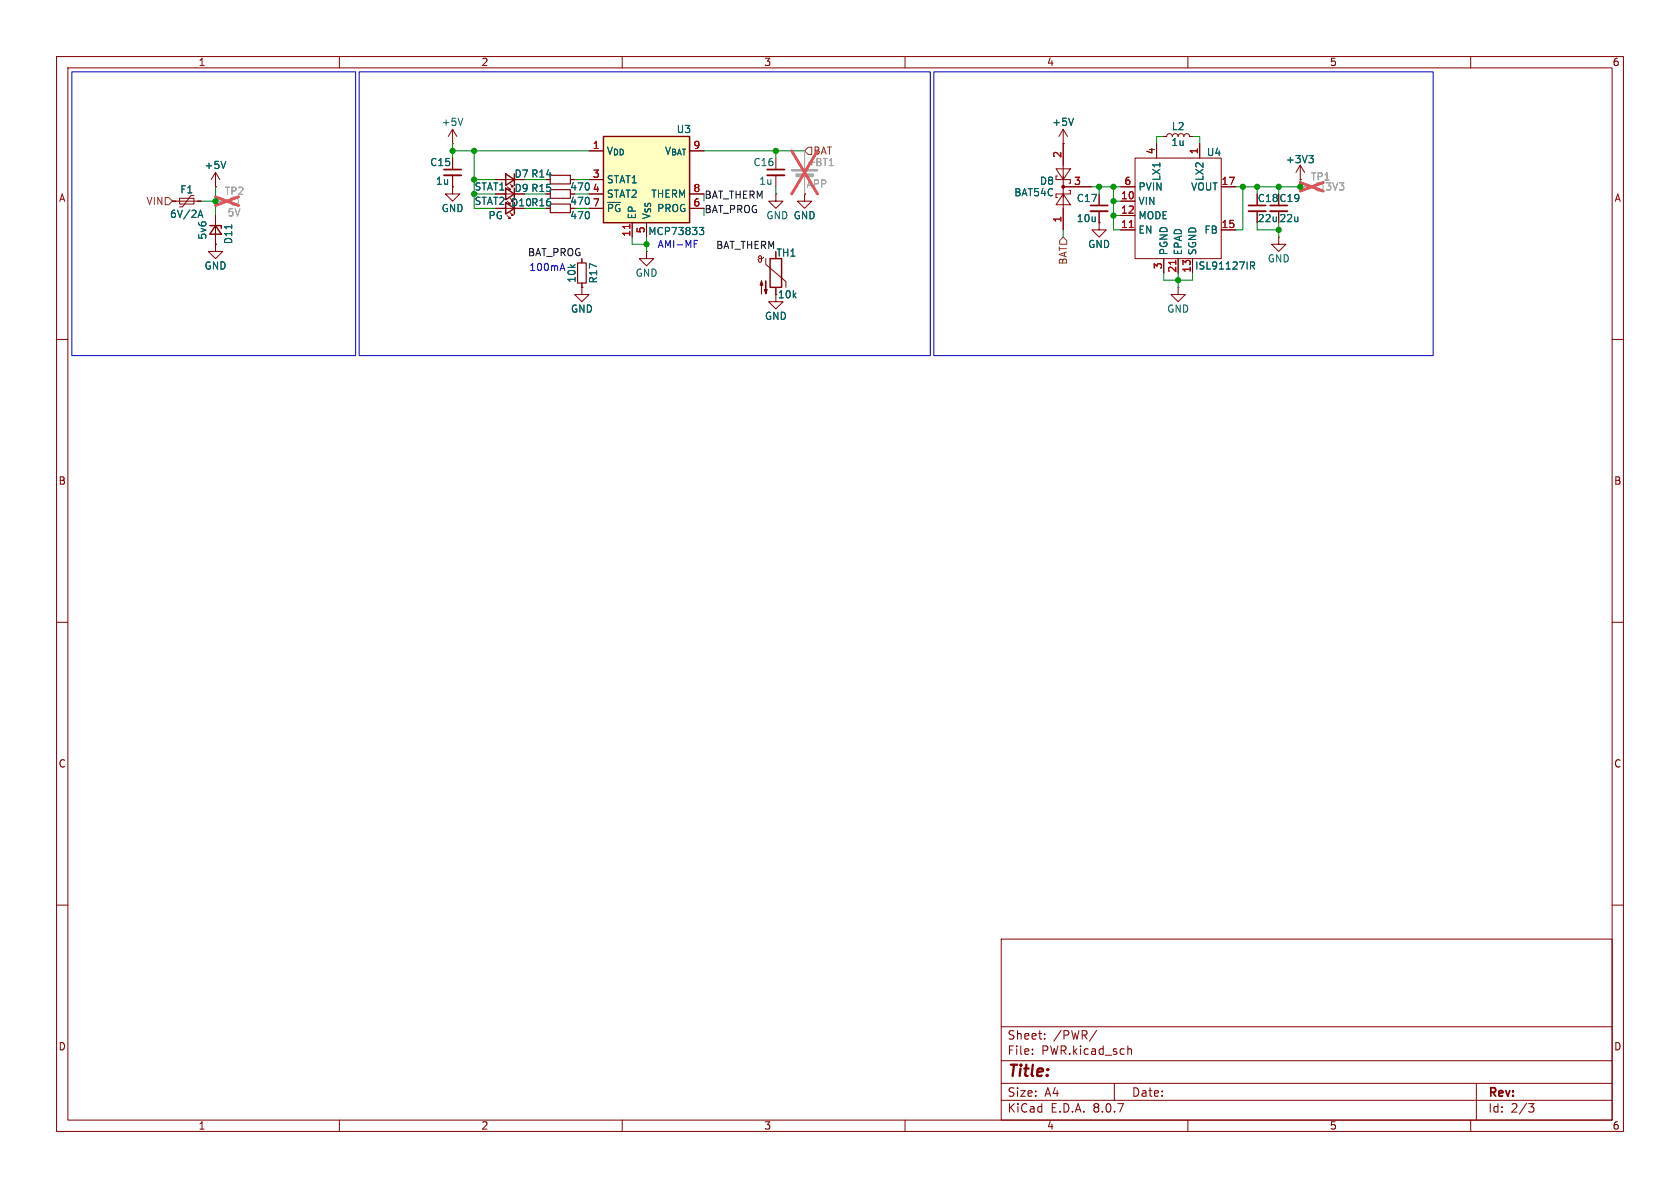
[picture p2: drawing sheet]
<svg xmlns="http://www.w3.org/2000/svg" width="297mm" height="210mm" viewBox="0 0 297 210" stroke-linecap="round" stroke-linejoin="round" font-family="sans-serif">
<g fill="none" stroke="#840000" stroke-width=".18">
<path d="M10 10h277v190h-277zM12 12h273v186h-273zM60 10v2M110 10v2M160 10v2M210 10v2M260 10v2M38.1 33h.1M38.1 30.5v2.5M38.1 38.1v5.1M38.1 30.5l-.8 1.3M38.1 30.5l.8 1.3"/>
<path d="M87.6 31.8h3.3M89.2 36.8h1.7M89.2 34.3h1.7M89.7 33l.5 .5h-.3h.3v-.2M89.7 38.1l.5 .5h-.3h.3v-.2M89.7 35.6l.5 .5h-.3h.3v-.3M90.2 32.5l.5 .5h-.3h.3v-.2M90.2 37.6l.5 .5h-.3h.3v-.3M137.2 27.9v2.1M137.2 31v2M142.2 34.3v1.3h1.3l-1.3 1.2-1.2-1.2h1.2M142.2 34.3h.1"/>
<path d="M186.7 29.8h2.5l-1.2 2zM186.9 31.1h-.2v.7h2.5v.6h-.2M188 34.3l1.2 1.9h-2.5zM188 25.4h.1M188 33h5M188 22.9v17.7M188 22.9l-.8 1.2M188 22.9l.7 1.2M189 33.7h.2v.6h-2.5v.6h.2M194.3 39.4v1.2h1.3l-1.3 1.3-1.3-1.3h1.3M194.3 39.4h.1M194.3 34.3v2"/>
<path d="M194.3 37.3v2.1M198.1 35.6h2.6M198.1 38.1h2.6M198.1 33h2.6M200.7 27.9h15.2v17.8h-15.2zM204.5 25.4v2.5M205.7 24.1h.5l.2-.3 .4-.2 .3 .2 .2 .3 .1-.3 .4-.2 .3 .2 .2 .3 .1-.3 .4-.2 .3 .2 .2 .3 .1-.3 .4-.2 .4 .2 .1 .3h.5M212.1 25.4v2.5M215.9 33h2.5M222.2 37.3v2.1M226.1 37.3v2.1M229.9 31.8h.1"/>
<path d="M229.9 29.2l-.8 1.3M229.9 29.2v2.6M229.9 29.2l.7 1.3M102.9 50.8v1.3h1.2l-1.2 1.2-1.3-1.2h1.3M102.9 50.8h.1M134.4 45.7l-.3-.2 .2-.3 .3 .2v.7l-.1 .2h-.3l-.2-.5M135 45.5l-.3 .2h-.3M135.4 45.7v1l3.5 3.1v1M137.2 50.8v1.3M198.1 40.6h2.6M205.7 45.7v2.6M208.3 50.8v1.3h1.2l-1.2 1.2-1.3-1.2h1.3"/>
<path d="M208.3 50.8h.1M208.3 45.7v2.6M210.8 45.7v2.6M215.9 40.6h2.5M226.1 41.9v1.3h1.2l-1.2 1.3-1.3-1.3h1.3M226.1 41.9h.1M10 60h2M285 60h2M10 110h2M285 110h2M10 160h2M177 166h108v32h-108z"/>
<path d="M285 160h2M60 198v2M110 198v2M160 198v2M177 194.5h108M177 191.5h108M177 187.5h108M177 181.5h108M182.5 186.3v.1M182.5 185.5v.1M184.7 183.6v.1M184.7 182.8v.1"/>
<path d="M193.9 182.1l-1.3 2M197 191.5v3M199.4 185.5l.2-.1 .4 .1v.9M210 198v2M260 198v2M261 191.5v6.5M270.2 195.1h1l-.5 .6 .4 .1 .1 .5-.3 .3h-.4"/>
</g>
<path d="M37.1 39.9h2v.5M38.1 39.9l1 1.5h-2zM89.4 30.7l1.5 1.1-1.5 1zM89.4 35.8l1.5 1-1.5 1zM89.4 33.3l1.5 1-1.5 1zM90.9 30.7v2.1M90.9 33.3v2M90.9 35.8v2M136.1 45.7h2.1v5.1h-2.1z" fill="none" stroke="#840000" stroke-width=".25"/>
<path d="M39.9 28.5l-.4 1.3M41 39.7v.7M189.8 20.9l-.4 1.3M231.4 27.5h.8l-.5 .5M231.9 28l.3 .2v.3l-.3 .3M221.1 47l.6-.1 .1-.2-.1-.3-.6-.1v1.3M221.4 47l.4 .6" fill="none" stroke="#006464" stroke-width=".18"/>
<path d="M135.6 31h3.1M192.8 37.3h3M220.7 37.3h3.1M224.5 37.3h3.1" fill="none" stroke="#840000" stroke-width=".33"/>
<path d="M135.6 30h3.1M192.8 36.3h3M220.7 36.3h3.1M224.5 36.3h3.1" fill="none" stroke="#840000" stroke-width=".3"/>
<g fill="#a1a1a1" stroke="#a1a1a1" stroke-width=".18">
<path d="M140 30h4.5v.2h-4.5z"/>
<path d="M140.7 30.7h3.1v.5h-3.1z"/>
</g>
<g fill="none" stroke="#a1a1a1" stroke-width=".18">
<path d="M142.2 26.7v3.3M142.2 31v3.3M229.9 33h2.5"/>
<circle cx="233.2" cy="33" r=".76"/>
</g>
<path d="M143 28.7h1M143.5 28.2v1" fill="none" stroke="#a1a1a1" stroke-width=".25"/>
<path d="M140 26.7l4.5 7.6M144.5 26.7l-4.5 7.6M229.9 32.3l4 1.5M233.9 32.3l-4 1.5" fill="none" stroke="#e65255" stroke-width=".46"/>
<g fill="#840000" stroke="#840000" stroke-width=".18">
<path d="M134.6 49.7l.3 .7h-.5l.2-.7v2.2z"/>
<path d="M135.4 49.7v2.2l-.3-.7h.5l-.2 .7z"/>
<circle cx="188" cy="33" r=".25"/>
</g>
<path d="M199.6 40.2h.8M207.9 46v.7" fill="none" stroke="#a90000" stroke-width=".18"/>
<path d="M106.7 24.1h15.2v15.3h-15.2z" fill="#ffffc2"/>
<path d="M106.7 24.1h15.2v15.3h-15.2z" fill="none" stroke="#840000" stroke-width=".25"/>
<g fill="none" stroke="#840000" stroke-width=".18">
<path d="M30.5 35.6h5.1M31.7 35.1h2.6v1h-2.6zM34.3 34.5h-.5l-1.5 2.1h-.6M38.1 33h.1M38.1 38.1v1.8M80 33v1.3h1.3l-1.3 1.3-1.3-1.3h1.3M80 33h.1M80 25.4h.1M80 22.9v2.5M80 27.9v2.1M80 31v2M80 22.9l-.8 1.2"/>
<path d="M80 22.9l.8 1.2M87.6 31.8h1.8M100.8 31.8h.8M104.1 26.7h2.6M104.1 31.8h2.6M104.1 34.3h2.6M104.1 36.8h2.6M111.8 39.4v2.5M114.3 39.4v2.5M121.9 34.3h2.6M121.9 36.8h2.6M137.2 34.3v1.3h1.2l-1.2 1.2-1.3-1.2h1.3"/>
<path d="M137.2 34.3h.1M142.2 34.3h.1M188 25.4h.1M188 33h5M188 25.4v3.8M188 36.8v3.8M194.3 39.4h.1M194.3 34.3v2M194.3 37.3v2.1M198.1 35.6h2.6M198.1 38.1h2.6M198.1 33h2.6"/>
<path d="M204.5 25.4v2.5M205.7 24.1h.5M210.3 24.1h.5M212.1 25.4v2.5M215.9 33h2.5M222.2 37.3v2.1M226.1 37.3v2.1M229.9 31.8h.1M38.1 43.2v1.3h1.3l-1.3 1.2-1.3-1.2h1.3M38.1 43.2h.1M38.1 41.4v1.8M102.9 50.8h.1"/>
<path d="M102.9 45.7v.8M102.9 50v.8M114.3 44.5v1.2h1.3l-1.3 1.3-1.3-1.3h1.3M114.3 44.5h.1M137.2 50.8v2.5h1.2l-1.2 1.3-1.3-1.3h1.3M198.1 40.6h2.6M205.7 45.7v2.6M208.3 45.7v2.6M210.8 45.7v2.6M215.9 40.6h2.5"/>
</g>
<path d="M111.3 39.7v.7M199.6 40.2h.8M207.9 46v.7" fill="none" stroke="#a90000" stroke-width=".18"/>
<path d="M35 38.4l.4-1.2 .5 1.2M35.1 38.1h.6M39.9 28.5l-.4 1.3M41 39.7v.7M81.8 20.9l-.4 1.3M189.8 20.9l-.4 1.3M231.4 27.5h.8l-.5 .5M231.9 28l.3 .2v.3l-.3 .3M123.6 40.2h.8l-.4 .5 .4 .1v.4l-.2 .3h-.4M221.1 47l.6-.1 .1-.2-.1-.3-.6-.1v1.3M221.4 47l.4 .6" fill="none" stroke="#006464" stroke-width=".18"/>
<path d="M78.5 31h3" fill="none" stroke="#840000" stroke-width=".33"/>
<path d="M78.5 30h3" fill="none" stroke="#840000" stroke-width=".3"/>
<path d="M97.3 31h3.5v1.5h-3.5zM97.3 36.1h3.5v1.5h-3.5zM97.3 33.5h3.5v1.6h-3.5zM102.1 46.5h1.5v3.5h-1.5z" fill="none" stroke="#840000" stroke-width=".2"/>
<g fill="none" stroke="#a1a1a1" stroke-width=".18">
<path d="M38.1 35.6h2.5M142.2 26.7v2.5M142.2 31.8v2.5M229.9 33h2.5"/>
<circle cx="41.4" cy="35.6" r=".76"/>
</g>
<path d="M38.1 34.8l4.1 1.5M42.2 34.8l-4.1 1.5M140 26.7l4.5 7.6M144.5 26.7l-4.5 7.6M229.9 32.3l4 1.5M233.9 32.3l-4 1.5" fill="none" stroke="#e65255" stroke-width=".46"/>
<path d="M29.2 34.9h.6l.7 .7-.7 .6h-.6zM142.9 26h.6v1.3h-.6l-.7-.6zM188 41.9l.6 .6v.7h-1.3v-.7z" fill="none" stroke="#725600" stroke-width=".18"/>
<path d="M12.7 12.7h50.2v50.2h-50.2zM63.5 12.7h101v50.2h-101zM165.1 12.7h88.3v50.2h-88.3zM99.1 47.5h.6M99.4 46.6l.5 1.2M122.7 43.1h.5M122.7 42.5h.6" fill="none" stroke="#0000c2" stroke-width=".18"/>
<g fill="none" stroke="#009600" stroke-width=".18">
<path d="M35.6 35.6h2.5M38.1 33v5.1M80 26.7h24.1M80 25.4v2.5M83.8 26.7v10.1h3.8M83.8 31.8h3.8M83.8 34.3h3.8M92.7 36.8h3.8M92.7 31.8h3.8M92.7 34.3h3.8M101.6 31.8h2.5M124.5 26.7h17.7"/>
<path d="M137.2 26.7v1.2M137.2 33v1.3M193 33h5.1M194.3 33v1.3M196.8 33v7.6h1.3M196.8 35.6h1.3M196.8 38.1h1.3M205.7 24.1h-1.2v1.3M210.8 24.1h1.3v1.3M219.7 33v7.6h-1.3M222.2 33v1.3M222.2 39.4v1.2h3.9"/>
<path d="M226.1 33v1.3M226.1 39.4v2.5M229.9 31.8v1.2h-11.5M111.8 41.9v1.3h2.5M114.3 41.9v2.6M188 40.6v1.3M205.7 48.3v1.2h5.1v-1.2M208.3 48.3v2.5"/>
</g>
<g fill="#009600" stroke="#009600" stroke-width=".18">
<circle cx="38.1" cy="35.6" r=".46"/>
<circle cx="83.8" cy="26.7" r=".46"/>
<circle cx="83.8" cy="34.3" r=".46"/>
<circle cx="80" cy="26.7" r=".46"/>
<circle cx="83.8" cy="31.8" r=".46"/>
<circle cx="194.3" cy="33" r=".46"/>
<circle cx="196.8" cy="33" r=".46"/>
<circle cx="196.8" cy="35.6" r=".46"/>
<circle cx="196.8" cy="38.1" r=".46"/>
<circle cx="222.2" cy="33" r=".46"/>
<circle cx="219.7" cy="33" r=".46"/>
<circle cx="226.1" cy="33" r=".46"/>
<circle cx="208.3" cy="49.5" r=".46"/>
<circle cx="226.1" cy="40.6" r=".46"/>
<circle cx="229.9" cy="33" r=".46"/>
<circle cx="137.2" cy="26.7" r=".46"/>
<circle cx="114.3" cy="43.2" r=".46"/>
</g>
<text font-size="2.8" fill="#840000" x="178" y="190.9">Title:</text>
<g font-size="2.1" fill="#840000">
<text x="178" y="184">Sheet:</text>
<text x="186.2" y="184">/PWR/</text>
<text x="178" y="186.7">File:</text>
<text x="184.1" y="186.7">PWR.kicad_sch</text>
<text x="178" y="196.9">KiCad</text>
<text x="178" y="194.1">Size:</text>
<text x="184.7" y="194.1">A4</text>
<text x="185.7" y="196.9">E.D.A.</text>
<text x="193.3" y="196.9">8.0.7</text>
<text x="200" y="194.1">Date:</text>
<text x="263" y="194.3">Rev:</text>
<text x="263" y="196.9">Id:</text>
<text x="267.1" y="196.9">2/3</text>
</g>
<g font-size="1.8" fill="#840000">
<text x="35" y="11.9">1</text>
<text x="85" y="11.9">2</text>
<text x="135" y="11.9">3</text>
<text x="185" y="11.9">4</text>
<text x="235" y="11.9">5</text>
<text x="285" y="11.9">6</text>
<text x="10.3" y="35.9">A</text>
<text x="83.8" y="33.9">STAT1</text>
<text x="90.9" y="31.6">D7 R14</text>
<text x="90.9" y="34.1">D9 R15</text>
<text x="222.3" y="35.9">C18</text>
<text x="285.3" y="35.9">A</text>
<text x="90.3" y="36.7">D10 R16</text>
<text x="100.7" y="36.4">470</text>
<text x="137.2" y="45.6">TH1</text>
<text x="137.4" y="52.9">10k</text>
<text x="10.3" y="85.9">B</text>
<text x="285.3" y="85.9">B</text>
<text x="10.3" y="135.9">C</text>
<text x="285.3" y="135.9">C</text>
<text x="10.3" y="185.9">D</text>
<text x="285.3" y="185.9">D</text>
<text x="35" y="199.9">1</text>
<text x="85" y="199.9">2</text>
<text x="135" y="199.9">3</text>
<text x="185" y="199.9">4</text>
<text x="235" y="199.9">5</text>
<text x="285" y="199.9">6</text>
</g>
<g font-size="1.8" fill="#006464">
<text x="78" y="22.5">+5V</text>
<text x="119.5" y="23.7">U3</text>
<text x="185.9" y="22.5">+5V</text>
<text x="207.1" y="23.2">L2</text>
<text x="76" y="29.6">C15</text>
<text x="107.2" y="27.5">V_{DD}</text>
<text x="117.4" y="27.5">V_{BAT}</text>
<text x="133.1" y="29.6">C16</text>
<text x="207" y="26">1u</text>
<text x="213.3" y="27.8">U4</text>
<text x="227.2" y="29.1">+3V3</text>
<text x="31.8" y="34.4">F1</text>
<text x="36.1" y="30.1">+5V</text>
<text x="77" y="32.9">1u</text>
<text x="100.7" y="33.9">470</text>
<text x="104.7" y="34">4</text>
<text x="107.2" y="32.6">STAT1</text>
<text x="107.2" y="35.2">STAT2</text>
<text x="115" y="35.2">THERM</text>
<text x="134.1" y="32.9">1u</text>
<text x="179.2" y="34.9">BAT54C</text>
<text x="183.7" y="32.9">D8</text>
<text x="190.3" y="35.9">C17</text>
<text x="201.2" y="33.9">PVIN</text>
<text x="205.3" y="32.1" transform="rotate(-90 205.3 32.1)">LX1</text>
<text x="210.5" y="33.9">VOUT</text>
<text x="213" y="32.1" transform="rotate(-90 213 32.1)">LX2</text>
<text x="226.1" y="35.9">C19</text>
<text x="30" y="38.7">6V/2A</text>
<text x="78" y="37.7">GND</text>
<text x="83.8" y="36.4">STAT2</text>
<text x="86.3" y="39">PG</text>
<text x="100.7" y="39">470</text>
<text x="107.2" y="37.7">~{PG}</text>
<text x="112.6" y="38.9" transform="rotate(-90 112.6 38.9)">EP</text>
<text x="114.5" y="41.8">MCP73833</text>
<text x="115.2" y="38.9" transform="rotate(-90 115.2 38.9)">V_{SS}</text>
<text x="116.1" y="37.7">PROG</text>
<text x="135.4" y="39">GND GND</text>
<text x="140.2" y="39">GND</text>
<text x="190.3" y="39.5">10u</text>
<text x="201.2" y="36.4">VIN</text>
<text x="201.2" y="41.5">EN</text>
<text x="201.2" y="39">MODE</text>
<text x="212.8" y="41.5">FB</text>
<text x="222.3" y="39.5">22u 22u</text>
<text x="36.1" y="47.9">GND</text>
<text x="36.7" y="42.5" transform="rotate(-90 36.7 42.5)">5v6</text>
<text x="41.2" y="43.3" transform="rotate(-90 41.2 43.3)">D11</text>
<text x="192.3" y="44">GND</text>
<text x="206.6" y="45.2" transform="rotate(-90 206.6 45.2)">PGND</text>
<text x="209.1" y="45.2" transform="rotate(-90 209.1 45.2)">EPAD</text>
<text x="211.2" y="47.9">ISL91127IR</text>
<text x="211.7" y="45.2" transform="rotate(-90 211.7 45.2)">SGND</text>
<text x="224" y="46.6">GND</text>
<text x="102" y="50.1" transform="rotate(-90 102 50.1)">10k</text>
<text x="105.8" y="50.2" transform="rotate(-90 105.8 50.2)">R17</text>
<text x="112.3" y="49.1">GND</text>
<text x="100.8" y="55.5">GND</text>
<text x="135.1" y="56.7">GND</text>
<text x="206.2" y="55.5">GND</text>
</g>
<g font-size="1.8" fill="#a90000">
<text x="104.7" y="26.4">1</text>
<text x="122.5" y="26.4">9</text>
<text x="187.7" y="28" transform="rotate(-90 187.7 28)">2</text>
<text x="204.2" y="27.4" transform="rotate(-90 204.2 27.4)">4</text>
<text x="211.8" y="27.4" transform="rotate(-90 211.8 27.4)">1</text>
<text x="104.7" y="31.5">3</text>
<text x="122.5" y="34">8</text>
<text x="189.8" y="32.8">3</text>
<text x="198.1" y="35.3">10</text>
<text x="198.7" y="32.8">6</text>
<text x="215.9" y="32.8">17</text>
<text x="104.7" y="36.6">7</text>
<text x="111.5" y="42" transform="rotate(-90 111.5 42)">11</text>
<text x="114" y="41.3" transform="rotate(-90 114 41.3)">5</text>
<text x="122.5" y="36.6">6</text>
<text x="187.7" y="39.4" transform="rotate(-90 187.7 39.4)">1</text>
<text x="198.1" y="40.4">11</text>
<text x="198.1" y="37.8">12</text>
<text x="215.9" y="40.4">15</text>
<text x="205.5" y="47.7" transform="rotate(-90 205.5 47.7)">3</text>
<text x="208" y="48.3" transform="rotate(-90 208 48.3)">21</text>
<text x="210.6" y="48.3" transform="rotate(-90 210.6 48.3)">13</text>
</g>
<g font-size="1.8" fill="#725600">
<text x="143.7" y="27.5">BAT</text>
<text x="25.8" y="36.4">VIN</text>
<text x="188.8" y="46.9" transform="rotate(-90 188.8 46.9)">BAT</text>
</g>
<g font-size="1.8" fill="#989898">
<text x="144" y="29.6">BT1</text>
<text x="39.6" y="34.6">TP2</text>
<text x="142.5" y="33.4">APP</text>
<text x="231.7" y="32.1">TP1</text>
<text x="234.2" y="33.9">3V3</text>
<text x="40.1" y="38.5">5V</text>
</g>
<g font-size="1.8" fill="#009600">
<text x="124.5" y="35.2">BAT_THERM</text>
<text x="124.5" y="37.8">BAT_PROG</text>
</g>
<g font-size="1.8" fill="#0f0f0f">
<text x="93.2" y="45.4">BAT_PROG</text>
<text x="126.5" y="44.1">BAT_THERM</text>
</g>
<g font-size="1.8" fill="#0000c2">
<text x="116.2" y="44">AMI-MF</text>
<text x="93.5" y="48.1">100mA</text>
</g>
</svg>
